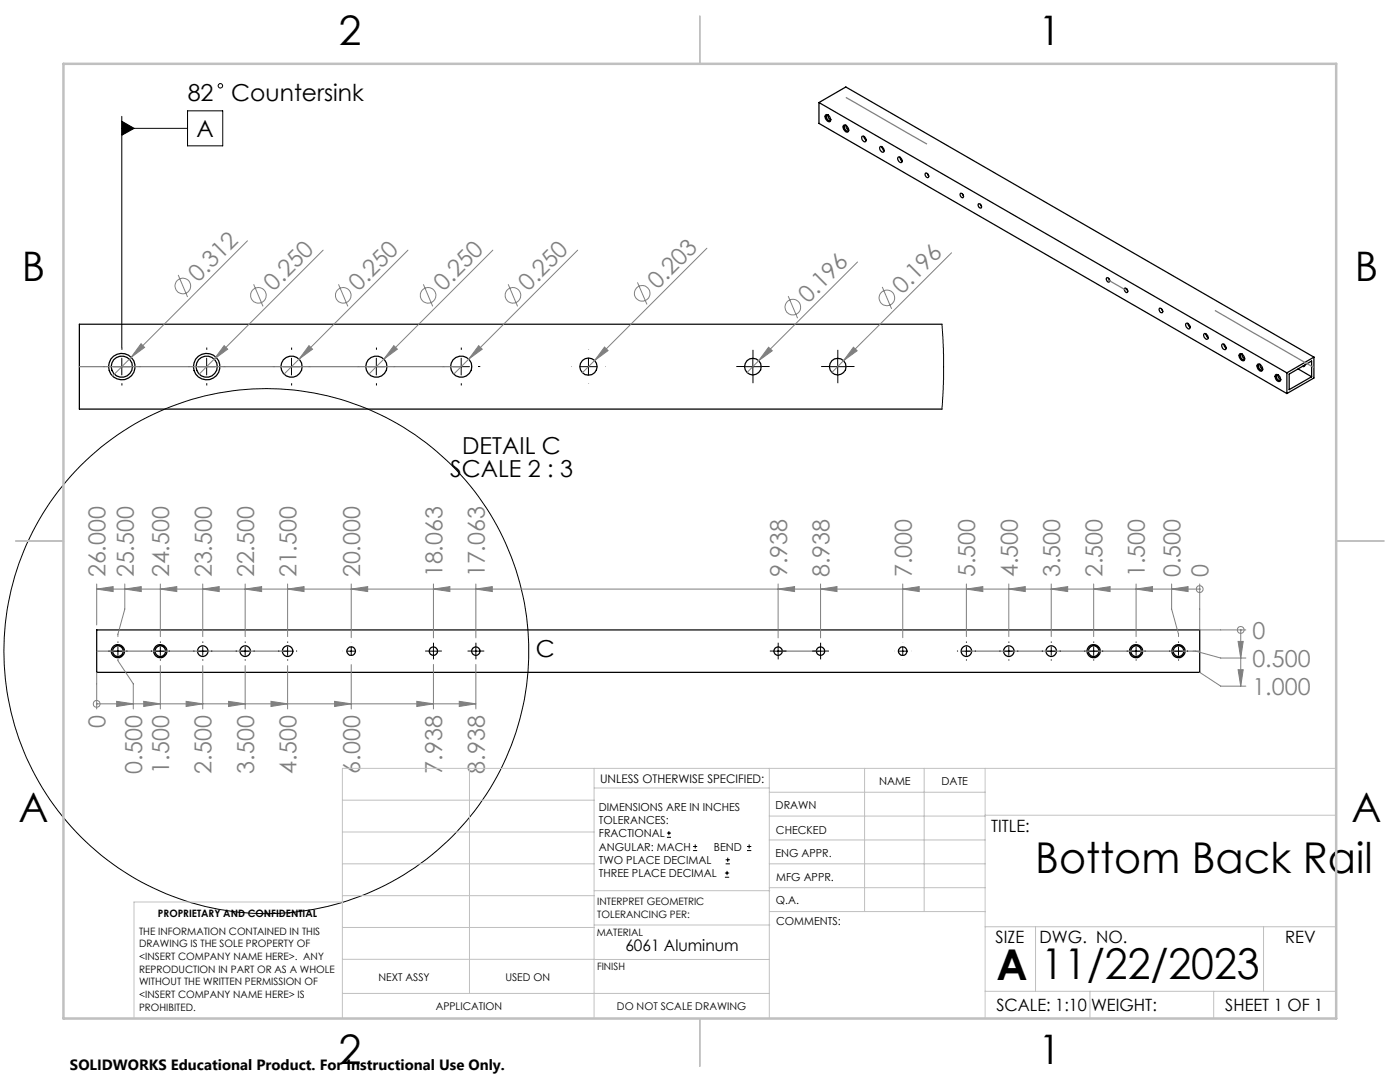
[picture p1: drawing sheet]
<svg xmlns="http://www.w3.org/2000/svg" width="279mm" height="216mm" viewBox="0 0 279 216" stroke-linecap="round" stroke-linejoin="round" font-family="sans-serif">
<g fill="none" stroke="#000" stroke-width=".25">
<path d="M163.4 20.5v4.1l93.4 53.9M163.4 20.5l93.4 53.9M163.4 20.5l5.4-3.1 93.4 53.9M164.7 23a.84 .84 0 0 1 .9 .3 .84 .84 0 0 1 0 1 .98 .98 0 0 1-.9-1.3zM165 23l.2-.1 .2 .7 .4 .3a.57 .57 0 0 1-.7 0 .57 .57 0 0 1-.2-.7zM165.3 23l-.1 .1M168.3 25a.88 .88 0 0 1 .9 .4 .88 .88 0 0 1 0 .9 .95 .95 0 0 1-.9-1.3zM168.6 25h.2a1.06 1.06 0 0 0 .6 1l-.1 .1a.73 .73 0 0 1-.7-1.1zM172 27.2a.66 .66 0 0 1 .7 .3 .66 .66 0 0 1-.1 .8 .76 .76 0 0 1-.6-1.1zM172.4 27.2l.1 .3 .4 .5M175.6 29.3a.65 .65 0 0 1 .7 .3 .65 .65 0 0 1-.1 .8 .77 .77 0 0 1-.6-1.1zM176 29.3l.5 .8"/>
<path d="M179.2 31.4a.65 .65 0 0 1 .7 .3 .65 .65 0 0 1-.1 .8 .79 .79 0 0 1-.6-1.1zM179.6 31.4l.1 .5 .4 .2M184.7 34.5a.54 .54 0 0 1 .5 .3 .54 .54 0 0 1-.1 .7l-.4-.4-.1-.3zM185.1 34.6l.2 .5M191.7 38.6a.54 .54 0 0 1 .5 .3 .54 .54 0 0 1-.1 .6l-.4-.3-.1-.4zM192.1 38.7l.2 .4M195.3 40.6a.51 .51 0 0 1 .5 .3 .51 .51 0 0 1-.1 .6l-.4-.3-.1-.3zM195.7 40.8l.2 .3M220.9 55.4a.51 .51 0 0 1 .5 .3 .51 .51 0 0 1-.1 .6l-.4-.3-.1-.3zM221.3 55.5l.2 .4M224.4 57.6a.47 .47 0 0 1 .6 .2 .47 .47 0 0 1-.1 .6l-.4-.3zM224.8 57.6l.2 .4"/>
<path d="M188 64.7h-172.2v16.9h172.2M231.4 61.5a.62 .62 0 0 1 .6 .9 .62 .62 0 0 1-.6-.9zM231.8 61.6l.2 .5M236.7 64.5a.66 .66 0 0 1 .7 .4 .66 .66 0 0 1-.1 .8 .81 .81 0 0 1-.6-1.2zM237.1 64.5v.3l.4 .5M240.3 66.6a.65 .65 0 0 1 .7 .3 .65 .65 0 0 1-.1 .8 .77 .77 0 0 1-.6-1.1zM240.7 66.6l.1 .5 .3 .3M243.9 68.7a.71 .71 0 0 1 .7 1 .71 .71 0 0 1-.7-1zM244.3 68.7l.1 .5 .3 .3M247.4 70.7a.84 .84 0 0 1 1 1v.2a.74 .74 0 0 1-1.1-.7zM247.6 70.7l.3-.1a.97 .97 0 0 0 .5 1 .59 .59 0 0 1-.7 0 .59 .59 0 0 1-.2-.7zM251 72.7a.88 .88 0 0 1 .8 .4 .88 .88 0 0 1 0 .9 .92 .92 0 0 1-.8-1.3z"/>
<path d="M251.2 72.7h.3a1.06 1.06 0 0 0 .5 1l-.1 .1a.73 .73 0 0 1-.7-1.1zM254.6 74.8a.8 .8 0 0 1 .8 .4 .8 .8 0 0 1-.1 .9 .97 .97 0 0 1-.7-1.3zM255 74.8a.53 .53 0 0 0-.3 .5 .53 .53 0 0 0 .4 .5l.3 .1 .2-.1a1.06 1.06 0 0 1-.5-1M256.8 74.4v4.1M257.3 74.6l4.5-2.6v3.2l-4.5 2.6zM259.1 73.6l2.7 1.6M260.4 72.8l-.2 .3h-.2M262.2 71.3l-5.4 3.1M262.2 71.3v4.1l-5.4 3.1M19.3 125.7h220.1v8.5h-220.1z"/>
<circle cx="24.3" cy="73.2" r="2.11"/>
<circle cx="24.3" cy="73.2" r="2.64"/>
<circle cx="41.2" cy="73.2" r="2.11"/>
<circle cx="41.3" cy="73.2" r="2.64"/>
<circle cx="58.2" cy="73.2" r="2.12"/>
<circle cx="75.1" cy="73.2" r="2.12"/>
<circle cx="92.1" cy="73.2" r="2.12"/>
<circle cx="117.4" cy="73.2" r="1.71"/>
<circle cx="150.3" cy="73.2" r="1.66"/>
<circle cx="167.2" cy="73.2" r="1.66"/>
<circle cx="23.5" cy="129.9" r="1.32"/>
<circle cx="23.5" cy="129.9" r="1.06"/>
<circle cx="32" cy="129.9" r="1.32"/>
<circle cx="32" cy="129.9" r="1.06"/>
<circle cx="40.5" cy="129.9" r="1.06"/>
<circle cx="48.9" cy="129.9" r="1.06"/>
<circle cx="57.4" cy="129.9" r="1.06"/>
<circle cx="70.1" cy="129.9" r=".86"/>
<circle cx="86.5" cy="129.9" r=".83"/>
<circle cx="94.9" cy="129.9" r=".83"/>
<circle cx="155.3" cy="129.9" r=".83"/>
<circle cx="163.7" cy="129.9" r=".83"/>
<circle cx="180.2" cy="129.9" r=".86"/>
<circle cx="192.9" cy="129.9" r="1.06"/>
<circle cx="201.3" cy="129.9" r="1.06"/>
<circle cx="209.8" cy="129.9" r="1.06"/>
<circle cx="218.2" cy="129.9" r="1.32"/>
<circle cx="218.3" cy="129.9" r="1.06"/>
<circle cx="226.7" cy="129.9" r="1.32"/>
<circle cx="226.7" cy="129.9" r="1.06"/>
<circle cx="235.2" cy="129.9" r="1.32"/>
<circle cx="235.2" cy="129.9" r="1.06"/>
</g>
<g fill="none" stroke="#000" stroke-width=".2">
<path d="M24.3 24.2l2.5 1.4-2.5 1.4zM24.3 25.6h13.1M24.3 23.2v46.2M37.4 22.1h7v7h-7zM22.6 73.2h3.4M24.3 71.5v3.3M39.6 73.2h3.3M41.2 71.5v3.3M56.5 73.2h3.3M58.2 71.5v3.3M73.4 73.2h3.4M75.1 71.5v3.3"/>
<path d="M90.4 73.2h3.3M92 71.5v3.3M115.8 73.2h3.3M117.4 71.5v3.3M148.6 73.2h3.3M150.2 71.5v3.3M165.5 73.2h3.3M167.2 71.5v3.3M188 64.7l.3 6v5.1l-.3 5.8M22.7 129.9h1.6M23.5 129.1v1.7M31.2 129.9h1.6"/>
<path d="M32 129.1v1.7M39.6 129.9h1.7M40.5 129.1v1.7M48.1 129.9h1.6M48.9 129.1v1.7M56.6 129.9h1.6M57.4 129.1v1.7M69.3 129.9h1.6M70.1 129.1v1.7M85.7 129.9h1.6M86.5 129.1v1.7M94.1 129.9h1.7"/>
<path d="M95 129.1v1.7M154.4 129.9h1.7M155.3 129.1v1.7M162.9 129.9h1.7M163.8 129.1v1.7M179.3 129.9h1.7M180.2 129.1v1.7M192 129.9h1.7M192.9 129.1v1.7M200.5 129.9h1.6M201.3 129.1v1.7M209 129.9h1.6"/>
<path d="M209.8 129.1v1.7M217.4 129.9h1.7M218.3 129.1v1.7M225.9 129.9h1.6M226.7 129.1v1.7M234.4 129.9h1.6M235.2 129.1v1.7M133.1 167.1h.8M133.1 166.2h.8M133.5 165.8v.9M138.3 169.7h.8M138.3 168.9h.8"/>
<path d="M138.7 168.5v.8M144.7 175h.8M144.7 174.2h.8M144.8 172.4h.9M144.8 171.6h.9M145.1 173.8v.8M145.2 171.1v.9M149.1 169.7h.8M149.1 168.9h.8M149.5 168.5v.8"/>
<circle cx="44" cy="17.1" r=".46"/>
<circle cx="53.1" cy="129.9" r="52.4"/>
</g>
<g fill="none" stroke="#808080" stroke-width=".2">
<path d="M35.6 54.9l1.8 4.4M49.4 48l-27 27M50.6 56.7l1.9 4.4M64.5 49.9l-24.7 24.7M67.6 56.7l1.8 4.4M81.4 49.9l-24.7 24.7M84.5 56.7l1.9 4.4M98.4 49.9l-24.8 24.7M101.4 56.7l1.9 4.4M115.3 49.9l-21.7 21.7M127.2 56.3l1.9 4.4M141.1 49.5l-22.4 22.4"/>
<path d="M157.3 59.1l1.9 4.4M171.1 52.3l-19.7 19.7M176.1 57.3l1.8 4.3M189.9 50.4l-21.6 21.6M28.2 68.6l.7 .7-2.7 2zM44.7 69l.7 .7-2.6 1.9zM61.7 69l.7 .7-2.7 1.9zM78.6 69l.7 .7-2.7 1.9zM93.6 71.6l-3 3M95.5 69l.7 .7-2.6 1.9zM118.7 71.9l-2.5 2.5M120.6 69.3l.8 .7-2.7 1.9z"/>
<path d="M151.4 72l-2.3 2.3M153.4 69.3l.7 .7-2.7 2zM168.3 72l-2.3 2.3M170.3 69.3l.8 .7-2.8 2zM19.3 117.5l3.3-.4v.9zM19.3 117.5h220.1M19.3 116.5v8.2M24.9 117.5l3.3-.4v.9zM24.9 116.5v5l-1.4 5v.5M32 117.5l3.3-.4v.9zM32 116.5v10.5M40.5 117.5l3.2-.4v.9z"/>
<path d="M40.5 116.5v10.5M48.9 117.5l3.3-.4v.9zM48.9 116.5v10.5M57.4 117.5l3.3-.4v.9zM57.4 116.5v10.5M70.1 117.5l3.3-.4v.9zM70.1 116.5v10.7M86.5 117.5l3.3-.4v.9zM86.5 116.5v10.8M95 117.5l3.2-.4v.9zM95 116.5v10.8M155.3 117.5l3.3-.4v.9z"/>
<path d="M155.3 116.5v10.8M163.8 117.5l3.2-.4v.9zM163.8 116.5v10.8M180.2 117.5l3.2-.4v.9zM180.2 116.5v10.7M192.9 117.5l3.2-.4v.9zM192.9 116.5v10.5M201.3 117.5l3.3-.4v.9zM201.3 116.5v10.5M209.8 117.5l3.3-.4v.9zM209.8 116.5v10.5M218.3 117.5l3.2-.4v.9z"/>
<path d="M218.3 116.5v10.5M226.7 117.5l3.3-.4v.9zM226.7 116.5v10.5M233.8 117.5l3.3-.4v.9zM233.8 116.5v5l1.4 5v.5M239.4 117.5h.1M239.4 116.5v9.2h9.2M19.3 134.2v7.3M23.3 139.9l3.3 .5-3.3 .6zM23.5 131.8l3.1 4.7v5M28.7 139.9l3.3 .5-3.3 .6zM32 132.8v8.7"/>
<path d="M37.1 139.9l3.4 .5-3.4 .6zM40.5 132.8v8.7M45.6 139.9l3.3 .5-3.3 .6zM48.9 132.8v8.7M54.1 139.9l3.3 .5-3.3 .6zM57.4 132.8v8.7M66.8 139.9l3.3 .5-3.3 .6zM70.1 132.6v8.9M83.2 139.9l3.3 .5-3.3 .6zM86.5 132.6v8.9M91.7 139.9l3.3 .5-3.3 .6zM95 132.6v8.9"/>
<path d="M238.1 129.9h.5l5 1.4h5M239.4 134.2l4.2 2.7h5M247.1 128h1l-.5 3.3zM247.1 133.6h1l-.5 3.3zM247.6 125.7v11.2M247.6 125.7h.1M19.3 140.4h.1M19.3 140.4h75.7"/>
<circle cx="36.5" cy="57.1" r="1.57"/>
<circle cx="51.6" cy="58.9" r="1.56"/>
<circle cx="68.5" cy="58.9" r="1.56"/>
<circle cx="85.4" cy="58.9" r="1.56"/>
<circle cx="102.4" cy="58.9" r="1.56"/>
<circle cx="128.2" cy="58.5" r="1.56"/>
<circle cx="177" cy="59.4" r="1.56"/>
<circle cx="158.2" cy="61.3" r="1.56"/>
<circle cx="239.4" cy="117.5" r=".69"/>
<circle cx="247.6" cy="125.7" r=".69"/>
<circle cx="19.3" cy="140.5" r=".68"/>
</g>
<g fill="none" stroke="#000" stroke-width=".2" stroke-dasharray="15.2 1.3 1.3 1.3" stroke-linecap="butt">
<path d="M21 73.1h-.5M24.3 69.8v-.4M24.3 76.5v.4M27.7 73.1h.4M37.9 73.1h-.4M41.3 69.8v-.4M41.3 76.5v.4M44.6 73.1h.4M54.9 73.1h-.5M58.2 69.8v-.4M58.2 76.5v.4M61.5 73.1h.5"/>
<path d="M71.8 73.1h-.5M75.1 69.8v-.4M75.1 76.5v.4M78.5 73.1h.4M88.7 73.1h-.4M92.1 69.8v-.4M92.1 76.5v.4M95.4 73.1h.4M117.5 69.8v-.1M148.6 73.1h-1.7M150.3 71.5v-1.7M150.3 74.8v1.7"/>
<path d="M151.9 73.1h1.7M165.5 73.1h-1.6M167.2 71.5v-1.7M167.2 74.8v1.7M168.9 73.1h1.6M21.9 129.9h-.3M23.5 128.2v-.2M23.5 131.6v.2M25.2 129.9h.2M30.3 129.9h-.2M32 128.2v-.2M32 131.6v.2"/>
<path d="M33.7 129.9h.2M38.8 129.9h-.2M40.5 128.2v-.2M40.5 131.6v.2M42.1 129.9h.3M47.3 129.9h-.3M48.9 128.2v-.2M48.9 131.6v.2M50.6 129.9h.2M55.7 129.9h-.2M57.4 128.2v-.2M57.4 131.6v.2"/>
<path d="M59.1 129.9h.2M85.7 129.9h-.9M86.5 129.1v-.9M86.5 130.7v.9M87.3 129.9h.9M94.1 129.9h-.8M95 129.1v-.9M95 130.7v.9M95.8 129.9h.8M154.5 129.9h-.9M155.3 129.1v-.9M155.3 130.7v.9"/>
<path d="M156.1 129.9h.9M162.9 129.9h-.8M163.8 129.1v-.9M163.8 130.7v.9M164.6 129.9h.8M181.8 129.9h.1M191.2 129.9h-.2M192.9 128.2v-.2M192.9 131.6v.2M194.5 129.9h.3M199.7 129.9h-.3M201.3 128.2v-.2"/>
<path d="M201.3 131.6v.2M203 129.9h.2M208.1 129.9h-.2M209.8 128.2v-.2M209.8 131.6v.2M211.5 129.9h.2M216.6 129.9h-.2M218.3 128.2v-.2M218.3 131.6v.2M219.9 129.9h.3M225.1 129.9h-.3M226.7 128.2v-.2"/>
<path d="M226.7 131.6v.2M228.4 129.9h.2M233.5 129.9h-.2M235.2 128.2v-.2M235.2 131.6v.2M236.9 129.9h.2"/>
</g>
<path d="M168.8 19.4l16.2 9.4M221.1 55.8l3.6 2.1M15.8 73.2h76.2M242.5 61.9l19.7 11.4M19.3 129.9h38.1M155.3 129.9h8.3M192.9 129.9h46.5" fill="none" stroke="#808080" stroke-width=".25"/>
<g fill="none" stroke="#c0c0c0" stroke-width=".2">
<path d="M68.3 159.7h50.3M93.7 153.3v44.9M118.6 153.3v49.9M118.6 157.2h34.9M153.5 153.3v49.9M153.5 158.1h43.1M172.5 153.3v28.6M184.4 153.3v28.6M196.6 153.3v49.9M266.7 153.3h-198.4v49.9M68.3 178.7h50.3M68.3 172.4h50.3"/>
<path d="M68.3 166h50.3M68.3 180h-41.6v23.2M118.6 177.7h35M153.5 167.6h43.1M153.5 162.8h43.1M153.5 172.4h43.1M153.5 177.1h43.1M196.6 162.7h70.1M68.3 198.2h85.2M68.3 191.4l85.2 .1M68.3 185.1h50.3M118.6 184.6h35"/>
<path d="M153.6 181.9h43M196.6 197.8h70.1M196.6 184.9h70.1M206.7 184.9v12.9M217.5 197.8v5.4M242.2 197.8v5.4M252.2 184.9v12.9"/>
</g>
<path d="M139.7 3.2v9.5M3.1 107.9h9.6M266.7 107.9h9.5M139.7 203.2v9.6" fill="none" stroke="#c0c0c0" stroke-width=".25"/>
<path d="M12.7 12.7h254v190.5h-254z" fill="none" stroke="#c0c0c0" stroke-width=".5"/>
<path d="M24.3 24.2l2.5 1.4-2.5 1.4z" fill="#000"/>
<g fill="#808080">
<path d="M61.7 69l.7 .7-2.7 1.9z"/>
<path d="M120.6 69.3l.8 .7-2.7 1.9z"/>
<path d="M170.3 69.3l.8 .7-2.8 2z"/>
<path d="M153.4 69.3l.7 .7-2.7 2z"/>
<path d="M78.6 69l.7 .7-2.7 1.9z"/>
<path d="M44.7 69l.7 .7-2.6 1.9z"/>
<path d="M247.1 128h1l-.5 3.3zM247.1 133.6h1l-.5 3.3z"/>
<path d="M233.8 117.5l3.3-.4v.9zM226.7 117.5l3.3-.4v.9zM218.3 117.5l3.2-.4v.9zM209.8 117.5l3.3-.4v.9zM201.3 117.5l3.3-.4v.9zM192.9 117.5l3.2-.4v.9zM180.2 117.5l3.2-.4v.9zM163.8 117.5l3.2-.4v.9zM155.3 117.5l3.3-.4v.9zM95 117.5l3.2-.4v.9zM86.5 117.5l3.3-.4v.9zM57.4 117.5l3.3-.4v.9zM48.9 117.5l3.3-.4v.9zM40.5 117.5l3.2-.4v.9zM32 117.5l3.3-.4v.9zM24.9 117.5l3.3-.4v.9zM19.3 117.5l3.3-.4v.9zM70.1 117.5l3.3-.4v.9zM23.3 139.9l3.3 .5-3.3 .6zM28.7 139.9l3.3 .5-3.3 .6zM37.1 139.9l3.4 .5-3.4 .6zM45.6 139.9l3.3 .5-3.3 .6zM54.1 139.9l3.3 .5-3.3 .6zM66.8 139.9l3.3 .5-3.3 .6zM83.2 139.9l3.3 .5-3.3 .6zM91.7 139.9l3.3 .5-3.3 .6z"/>
<path d="M95.5 69l-1.9 2.6 2.6-1.9zM28.2 68.6l-2 2.7 2.7-2z"/>
</g>
<g font-size="8.5">
<text x="206.6" y="174.2">Bottom Back Rail</text>
<text x="198.9" y="195.5">A</text>
<text x="207.8" y="195.4">11/22/2023</text>
</g>
<g font-size="8.1">
<text x="67.6" y="8.9">2</text>
<text x="207.3" y="8.9">1</text>
<text x="4.4" y="56.2">B</text>
<text x="270.4" y="56.2">B</text>
<text x="3.7" y="164.1">A</text>
<text x="269.7" y="164.1">A</text>
<text x="67.6" y="212.4">2</text>
<text x="207.3" y="212.4">1</text>
</g>
<g font-size="4.7">
<text x="37.5" y="20.1">82</text>
<text x="46.1" y="20.1">Countersink</text>
<text x="39.2" y="27.4">A</text>
<text x="89.8" y="95.1">SCALE 2 : 3</text>
<text x="92.3" y="90.6">DETAIL C</text>
<text x="107" y="131.2">C</text>
</g>
<g font-size="4.7" fill="#808080">
<text x="39.5" y="56.4" transform="rotate(-45 39.5 56.4)">0.312</text>
<text x="54.6" y="58.3" transform="rotate(-45 54.6 58.3)">0.250</text>
<text x="71.5" y="58.3" transform="rotate(-45 71.5 58.3)">0.250</text>
<text x="88.5" y="58.3" transform="rotate(-45 88.5 58.3)">0.250</text>
<text x="105.4" y="58.3" transform="rotate(-45 105.4 58.3)">0.250</text>
<text x="131.2" y="57.9" transform="rotate(-45 131.2 57.9)">0.203</text>
<text x="180" y="58.8" transform="rotate(-45 180 58.8)">0.196</text>
<text x="161.3" y="60.7" transform="rotate(-45 161.3 60.7)">0.196</text>
<text x="21.1" y="115.2" transform="rotate(-90 21.1 115.2)">26.000</text>
<text x="26.7" y="115.2" transform="rotate(-90 26.7 115.2)">25.500</text>
<text x="33.8" y="115.2" transform="rotate(-90 33.8 115.2)">24.500</text>
<text x="42.2" y="115.2" transform="rotate(-90 42.2 115.2)">23.500</text>
<text x="50.7" y="115.2" transform="rotate(-90 50.7 115.2)">22.500</text>
<text x="59.2" y="115.2" transform="rotate(-90 59.2 115.2)">21.500</text>
<text x="71.9" y="115.2" transform="rotate(-90 71.9 115.2)">20.000</text>
<text x="88.3" y="115.2" transform="rotate(-90 88.3 115.2)">18.063</text>
<text x="96.7" y="115.2" transform="rotate(-90 96.7 115.2)">17.063</text>
<text x="157.1" y="115.2" transform="rotate(-90 157.1 115.2)">9.938</text>
<text x="165.5" y="115.2" transform="rotate(-90 165.5 115.2)">8.938</text>
<text x="181.9" y="115.2" transform="rotate(-90 181.9 115.2)">7.000</text>
<text x="194.6" y="115.2" transform="rotate(-90 194.6 115.2)">5.500</text>
<text x="203.1" y="115.2" transform="rotate(-90 203.1 115.2)">4.500</text>
<text x="211.6" y="115.2" transform="rotate(-90 211.6 115.2)">3.500</text>
<text x="220" y="115.2" transform="rotate(-90 220 115.2)">2.500</text>
<text x="228.5" y="115.2" transform="rotate(-90 228.5 115.2)">1.500</text>
<text x="235.6" y="115.2" transform="rotate(-90 235.6 115.2)">0.500</text>
<text x="241.2" y="115.2" transform="rotate(-90 241.2 115.2)">0</text>
<text x="249.9" y="127.4">0</text>
<text x="249.9" y="133.1">0.500</text>
<text x="249.9" y="138.7">1.000</text>
<text x="21.1" y="145.3" transform="rotate(-90 21.1 145.3)">0</text>
<text x="28.4" y="154.4" transform="rotate(-90 28.4 154.4)">0.500</text>
<text x="33.8" y="154.4" transform="rotate(-90 33.8 154.4)">1.500</text>
<text x="42.2" y="154.4" transform="rotate(-90 42.2 154.4)">2.500</text>
<text x="50.7" y="154.4" transform="rotate(-90 50.7 154.4)">3.500</text>
<text x="59.2" y="154.4" transform="rotate(-90 59.2 154.4)">4.500</text>
<text x="71.9" y="154.4" transform="rotate(-90 71.9 154.4)">6.000</text>
<text x="88.3" y="154.4" transform="rotate(-90 88.3 154.4)">7.938</text>
<text x="96.7" y="154.4" transform="rotate(-90 96.7 154.4)">8.938</text>
</g>
<g font-size="3.4">
<text x="197.8" y="166">TITLE:</text>
<text x="198.7" y="188.1">SIZE</text>
<text x="207.5" y="188.1">DWG. NO.</text>
<text x="256.5" y="188.2">REV</text>
<text x="198.8" y="201.7">SCALE: 1:10</text>
<text x="217.7" y="201.8">WEIGHT:</text>
<text x="244.5" y="201.7">SHEET 1 OF 1</text>
</g>
<text font-size="3.2" x="124.8" y="189.8">6061 Aluminum</text>
<text font-size="3" x="14" y="213.5">SOLIDWORKS Educational Product. For Instructional Use Only.</text>
<text font-size="2.4" x="119.8" y="156.2">UNLESS OTHERWISE SPECIFIED:</text>
<g font-size="2.2">
<text x="119.5" y="161.8">DIMENSIONS ARE IN INCHES</text>
<text x="154.8" y="161.4">DRAWN</text>
<text x="175.4" y="156.6">NAME</text>
<text x="187.9" y="156.7">DATE</text>
<text x="119.5" y="164.4">TOLERANCES:</text>
<text x="119.5" y="167.1">FRACTIONAL</text>
<text x="154.9" y="166.3">CHECKED</text>
<text x="119.5" y="169.7">ANGULAR: MACH</text>
<text x="119.5" y="172.4">TWO PLACE DECIMAL</text>
<text x="142.5" y="169.7">BEND</text>
<text x="154.8" y="171">ENG APPR.</text>
<text x="119.5" y="175">THREE PLACE DECIMAL</text>
<text x="154.9" y="175.7">MFG APPR.</text>
<text x="154.9" y="180.4">Q.A.</text>
<text x="154.9" y="184.6">COMMENTS:</text>
</g>
<g font-size="2.1">
<text x="75.5" y="195.7">NEXT ASSY</text>
<text x="100.9" y="195.7">USED ON</text>
<text x="86.9" y="201.5">APPLICATION</text>
<text x="123.1" y="201.6">DO NOT SCALE DRAWING</text>
</g>
<g font-size="2">
<text x="31.5" y="182.9">PROPRIETARY AND CONFIDENTIAL</text>
<text x="119.2" y="180.6">INTERPRET GEOMETRIC</text>
<text x="119.2" y="183.1">TOLERANCING PER:</text>
<text x="27.8" y="186.5">THE INFORMATION CONTAINED IN THIS</text>
<text x="27.8" y="189">DRAWING IS THE SOLE PROPERTY OF</text>
<text x="27.8" y="191.6">&lt;INSERT COMPANY NAME HERE&gt;. ANY</text>
<text x="119.1" y="186.7">MATERIAL</text>
<text x="27.8" y="194.1">REPRODUCTION IN PART OR AS A WHOLE</text>
<text x="27.8" y="196.6">WITHOUT THE WRITTEN PERMISSION OF</text>
<text x="119.1" y="193.5">FINISH</text>
<text x="27.8" y="199.1">&lt;INSERT COMPANY NAME HERE&gt; IS</text>
<text x="27.8" y="201.7">PROHIBITED.</text>
</g>
</svg>
